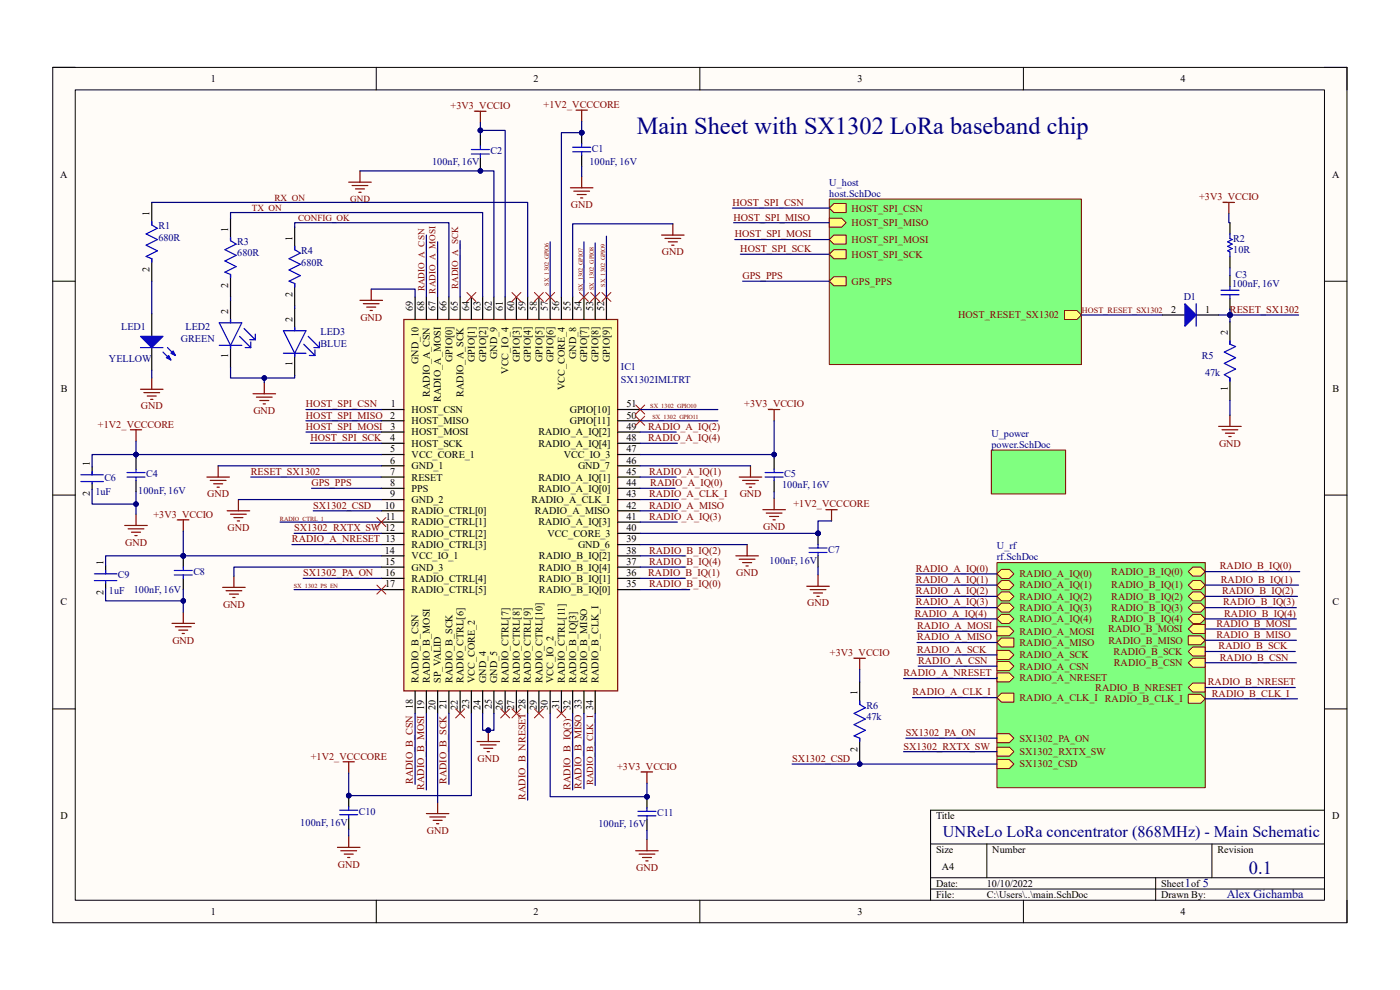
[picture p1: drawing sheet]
<svg xmlns="http://www.w3.org/2000/svg" width="297mm" height="210mm" viewBox="0 0 297 210" stroke-linecap="round" stroke-linejoin="round" font-family="sans-serif">
<path d="M11.2 14.3h274.6v181.4h-274.6z" fill-rule="evenodd" fill="#fffcf8"/>
<path d="M11.2 14.3h274.6v181.4h-274.6z" fill="none" stroke="#000" stroke-width=".21"/>
<path d="M16 19.1h265v171.9h-265z" fill-rule="evenodd" fill="#fffcf8"/>
<g fill="none" stroke="#000" stroke-width=".21">
<path d="M11.2 14.3h4.8M16 19.1h265v171.9h-265zM79.8 14.3v4.8M148.5 14.3v4.8M217.1 14.3v4.8M281 14.3h4.8v4.8M11.2 59.7h4.8M281 59.7h4.8M11.2 105h4.8M281 105h4.8M11.2 150.4h4.8M281 150.4h4.8"/>
<path d="M197.4 179h83.6M209.4 179v7.2M257.1 179v7.2M281 171.9h-83.6v19.1M79.8 191v4.7M148.5 191v4.7M197.4 186.2h83.6M197.4 188.6h83.6M217.1 191v4.7M245.2 186.2v4.8M285.8 191v4.7"/>
</g>
<path d="M85.7 67.8h45.3v78.8h-45.3z" fill-rule="evenodd" fill="#ffffb0"/>
<path d="M85.7 67.8h45.3v78.8h-45.3zM48.2 108.4h4.8M48.9 109.1h3.3M49.6 109.8h1.9M50.3 110.5h.5M50.6 106v2.4M101.2 157.3h4.8M101.9 158h3.4M102.6 158.7h1.9M103.3 159.5h.5M103.6 154.9v2.4" fill="none" stroke="#800000" stroke-width=".25"/>
<g fill="none" stroke="#000" stroke-width=".25">
<path d="M88.1 63v4.8M90.5 63v4.8M92.8 63v4.8M95.2 63v4.8M97.6 63v4.8M100 63v4.8M102.4 63v4.8M104.8 63v4.8M107.2 63v4.8M109.6 63v4.8M111.9 63v4.8M114.3 63v4.8"/>
<path d="M116.7 63v4.8M119.1 63v4.8M121.5 63v4.8M123.9 63v4.8M126.3 63v4.8M128.7 63v4.8M80.9 86.9h4.8M80.9 89.3h4.8M80.9 91.7h4.8M80.9 94h4.8M80.9 96.4h4.8M80.9 98.8h4.8"/>
<path d="M131 86.9h4.8M131 89.3h4.8M131 91.7h4.8M131 94h4.8M131 96.4h4.8M131 98.8h4.8M80.9 101.2h4.8M80.9 103.6h4.8M80.9 106h4.8M80.9 108.4h4.8M80.9 110.8h4.8M80.9 113.1h4.8"/>
<path d="M80.9 115.5h4.8M80.9 117.9h4.8M131 101.2h4.8M131 103.6h4.8M131 106h4.8M131 108.4h4.8M131 110.8h4.8M131 113.1h4.8M131 115.5h4.8M131 117.9h4.8M80.9 120.3h4.8M80.9 122.7h4.8"/>
<path d="M80.9 125.1h4.8M131 120.3h4.8M131 122.7h4.8M131 125.1h4.8M88.1 146.6v4.7M90.5 146.6v4.7M92.8 146.6v4.7M95.2 146.6v4.7M97.6 146.6v4.7M100 146.6v4.7M102.4 146.6v4.7M104.8 146.6v4.7"/>
<path d="M107.2 146.6v4.7M109.6 146.6v4.7M111.9 146.6v4.7M114.3 146.6v4.7M116.7 146.6v4.7M119.1 146.6v4.7M121.5 146.6v4.7M123.9 146.6v4.7M126.3 146.6v4.7"/>
</g>
<circle cx="103.6" cy="154.9" r=".48" fill="#000080"/>
<circle cx="103.6" cy="154.9" r=".48" fill="none" stroke="#000080" stroke-width=".21"/>
<g fill="none" stroke="#800000" stroke-width=".25">
<path d="M74 38.6h4.8M74.7 39.4h3.3M76.4 36.3v2.3M100.7 23.6h2.4M101.9 23.6v2.4M122.2 23.4h2.4M123.4 23.4v2.4M75.4 40.1h1.9M76.1 40.8h.5M140.4 49.9h4.7M141.1 50.6h3.3M141.8 51.3h1.9"/>
<path d="M142.5 52h.5M142.7 47.5v2.4M76.4 63.7h4.7M77.1 64.4h3.3M77.8 65.1h1.9M78.5 65.9h.5M78.8 61.3v2.4M27.7 91.2h2.3M28.9 91.2v2.4M46.3 98.8v2.4M159.2 98.8v2.4M163 86.9h2.4"/>
<path d="M164.2 86.9v2.4M37.7 110.3h2.4M38.9 110.3v2.4M43.9 101.2h4.8M44.6 101.9h3.4M45.3 102.6h1.9M46 103.4h.5M156.1 117.9h4.8M156.8 101.2h4.8M156.8 118.6h3.4M157.5 101.9h3.4M157.5 119.3h2"/>
<path d="M158.3 102.6h1.9M158.5 115.5v2.4M159 103.4h.5M175.2 108.1h2.4M176.4 108.1v2.4M158.3 120.1h.4M72.8 161.6h2.4M74 161.6v2.4M136.1 163.8h2.3M137.2 163.8v2.3"/>
</g>
<path d="M96.7 150.4l1.9 1.9M98.6 150.4l-1.9 1.9M106.2 150.4l1.9 1.9M108.1 150.4l-1.9 1.9M108.6 150.4l1.9 1.9M110.5 150.4l-1.9 1.9M118.2 150.4l1.9 1.9M120.1 150.4l-1.9 1.9" fill="none" stroke="#f00" stroke-width=".21"/>
<path d="M28.9 97.1v2.4M28.9 101.9v2.4" fill="none" stroke="#000" stroke-width=".25"/>
<path d="M28.9 99.5v.7M26.9 100.2h3.9M26.9 101.2h3.9M28.9 101.2v.7" fill="none" stroke="#00f" stroke-width=".25"/>
<circle cx="38.9" cy="117.9" r=".48" fill="#000080"/>
<circle cx="38.9" cy="117.9" r=".48" fill="none" stroke="#000080" stroke-width=".21"/>
<path d="M38.9 117.9v2.4M38.9 122.7v2.4" fill="none" stroke="#000" stroke-width=".25"/>
<circle cx="38.9" cy="117.9" r=".48" fill="#000080"/>
<circle cx="38.9" cy="117.9" r=".48" fill="none" stroke="#000080" stroke-width=".21"/>
<path d="M37 121h3.8M37 122h3.8M38.9 120.3v.7M38.9 122v.7" fill="none" stroke="#00f" stroke-width=".25"/>
<circle cx="74" cy="168.8" r=".48" fill="#000080"/>
<circle cx="74" cy="168.8" r=".48" fill="none" stroke="#000080" stroke-width=".21"/>
<path d="M74 168.8v2.4M74 173.5v2.4" fill="none" stroke="#000" stroke-width=".25"/>
<circle cx="74" cy="168.8" r=".48" fill="#000080"/>
<circle cx="74" cy="168.8" r=".48" fill="none" stroke="#000080" stroke-width=".21"/>
<path d="M72.1 171.9h3.8M72.1 172.8h3.8M74 171.2v.7M74 172.8v.7" fill="none" stroke="#00f" stroke-width=".25"/>
<circle cx="137.3" cy="169" r=".48" fill="#000080"/>
<circle cx="137.3" cy="169" r=".48" fill="none" stroke="#000080" stroke-width=".21"/>
<path d="M137.2 169v2.4M137.3 173.8v2.4" fill="none" stroke="#000" stroke-width=".25"/>
<circle cx="137.3" cy="169" r=".48" fill="#000080"/>
<circle cx="137.3" cy="169" r=".48" fill="none" stroke="#000080" stroke-width=".21"/>
<path d="M164.2 99.5v.7M162.3 100.2h3.8M162.3 101.2h3.8M164.2 101.2v.7M135.3 172.1h3.9M135.3 173.1h3.9M137.2 171.4v.7M137.3 173.1v.7" fill="none" stroke="#00f" stroke-width=".25"/>
<path d="M164.2 97.1v2.4M164.2 101.9v2.4" fill="none" stroke="#000" stroke-width=".25"/>
<circle cx="173.5" cy="113.1" r=".48" fill="#000080"/>
<circle cx="173.5" cy="113.1" r=".48" fill="none" stroke="#000080" stroke-width=".21"/>
<path d="M173.5 113.1v2.4M173.5 117.9v2.4" fill="none" stroke="#000" stroke-width=".25"/>
<circle cx="173.5" cy="113.1" r=".48" fill="#000080"/>
<circle cx="173.5" cy="113.1" r=".48" fill="none" stroke="#000080" stroke-width=".21"/>
<path d="M100 31.7h3.8M100 32.7h3.8M101.9 31v.7M101.9 32.7v.7M171.6 116.2h3.9M171.6 117.2h3.9M173.5 115.5v.7M173.5 117.2v.7" fill="none" stroke="#00f" stroke-width=".25"/>
<path d="M101.9 28.6v2.4M101.9 33.4v2.4" fill="none" stroke="#000" stroke-width=".25"/>
<circle cx="123.4" cy="28.1" r=".48" fill="#000080"/>
<circle cx="123.4" cy="28.1" r=".48" fill="none" stroke="#000080" stroke-width=".21"/>
<path d="M123.4 28.1v2.4M123.4 32.9v2.4" fill="none" stroke="#000" stroke-width=".25"/>
<circle cx="123.4" cy="28.1" r=".48" fill="#000080"/>
<circle cx="123.4" cy="28.1" r=".48" fill="none" stroke="#000080" stroke-width=".21"/>
<path d="M121.5 31.2h3.8M121.5 32.2h3.8M123.4 30.5v.7M123.4 32.2v.7" fill="none" stroke="#00f" stroke-width=".25"/>
<g fill="none" stroke="#800000" stroke-width=".25">
<path d="M26.5 111.5h4.7M27.2 112.2h3.3M27.9 112.9h1.9M28.6 113.6h.5M28.9 109.1v2.4M161.8 108.1h4.8M162.6 108.8h3.3M163.3 109.6h1.9M164 110.3h.5M164.2 105.7v2.4M171.2 124.4h4.7M171.9 125.1h3.3"/>
<path d="M172.6 125.8h1.9M173.3 126.5h.5M173.5 122v2.4M71.6 179.8h4.8M74 177.4v2.4M137.3 178.1v2.4M72.3 180.5h3.3M73 181.2h1.9M73.7 181.9h.5M134.9 180.5h4.7M135.6 181.2h3.3M136.3 181.9h1.9"/>
<path d="M137 182.6h.5"/>
</g>
<path d="M175.9 42.2h53.5v35.1h-53.5z" fill-rule="evenodd" fill="#80ff80"/>
<path d="M175.9 42.2h53.5v35.1h-53.5z" fill="none" stroke="#800000" stroke-width=".21"/>
<path d="M176.9 49.9h2.6v1.9h-2.6l-1-1z" fill-rule="evenodd" fill="#ffff80"/>
<path d="M176.9 49.9h2.6v1.9h-2.6l-1-1z" fill="none" stroke="#800000" stroke-width=".21"/>
<path d="M175.9 46.3h2.7l.9 .9-.9 1h-2.7z" fill-rule="evenodd" fill="#ffff80"/>
<path d="M175.9 46.3h2.7l.9 .9-.9 1h-2.7z" fill="none" stroke="#800000" stroke-width=".21"/>
<path d="M176.9 43.2h2.6v1.9h-2.6l-1-1z" fill-rule="evenodd" fill="#ffff80"/>
<path d="M176.9 43.2h2.6v1.9h-2.6l-1-1z" fill="none" stroke="#800000" stroke-width=".21"/>
<path d="M176.9 53h2.6v1.9h-2.6l-1-1z" fill-rule="evenodd" fill="#ffff80"/>
<path d="M176.9 53h2.6v1.9h-2.6l-1-1z" fill="none" stroke="#800000" stroke-width=".21"/>
<path d="M225.8 65.9h2.7l.9 .9-.9 1h-2.7z" fill-rule="evenodd" fill="#ffff80"/>
<path d="M225.8 65.9h2.7l.9 .9-.9 1h-2.7z" fill="none" stroke="#800000" stroke-width=".21"/>
<path d="M176.9 58.7h2.6v1.9h-2.6l-1-.9z" fill-rule="evenodd" fill="#ffff80"/>
<path d="M176.9 58.7h2.6v1.9h-2.6l-1-.9z" fill="none" stroke="#800000" stroke-width=".21"/>
<path d="M211.5 119.3h44.2v47.8h-44.2z" fill-rule="evenodd" fill="#80ff80"/>
<path d="M211.5 119.3h44.2v47.8h-44.2z" fill="none" stroke="#800000" stroke-width=".21"/>
<path d="M212.5 120.8h1.6l1 .9-1 1h-1.6l-1-1z" fill-rule="evenodd" fill="#ffff80"/>
<path d="M212.5 120.8h1.6l1 .9-1 1h-1.6l-1-1z" fill="none" stroke="#800000" stroke-width=".21"/>
<path d="M212.5 123.2h1.6l1 .9-1 1h-1.6l-1-1z" fill-rule="evenodd" fill="#ffff80"/>
<path d="M212.5 123.2h1.6l1 .9-1 1h-1.6l-1-1z" fill="none" stroke="#800000" stroke-width=".21"/>
<path d="M212.5 130.3h1.6l1 1-1 .9h-1.6l-1-.9z" fill-rule="evenodd" fill="#ffff80"/>
<path d="M212.5 130.3h1.6l1 1-1 .9h-1.6l-1-.9z" fill="none" stroke="#800000" stroke-width=".21"/>
<path d="M212.5 127.9h1.6l1 1-1 1h-1.6l-1-1z" fill-rule="evenodd" fill="#ffff80"/>
<path d="M212.5 127.9h1.6l1 1-1 1h-1.6l-1-1z" fill="none" stroke="#800000" stroke-width=".21"/>
<path d="M212.5 125.6h1.6l1 .9-1 1h-1.6l-1-1z" fill-rule="evenodd" fill="#ffff80"/>
<path d="M212.5 125.6h1.6l1 .9-1 1h-1.6l-1-1z" fill="none" stroke="#800000" stroke-width=".21"/>
<path d="M252.1 126.5l1-.9h1.6l1 .9-1 1h-1.6z" fill-rule="evenodd" fill="#ffff80"/>
<path d="M252.1 126.5l1-.9h1.6l1 .9-1 1h-1.6z" fill="none" stroke="#800000" stroke-width=".21"/>
<path d="M252.1 131.3l1-1h1.6l1 1-1 .9h-1.6z" fill-rule="evenodd" fill="#ffff80"/>
<path d="M252.1 131.3l1-1h1.6l1 1-1 .9h-1.6z" fill="none" stroke="#800000" stroke-width=".21"/>
<path d="M252.1 124.1l1-.9h1.6l1 .9-1 1h-1.6z" fill-rule="evenodd" fill="#ffff80"/>
<path d="M252.1 124.1l1-.9h1.6l1 .9-1 1h-1.6z" fill="none" stroke="#800000" stroke-width=".21"/>
<path d="M253.1 120.3h1.6l1 1-1 .9h-1.6l-1-.9z" fill-rule="evenodd" fill="#ffff80"/>
<path d="M253.1 120.3h1.6l1 1-1 .9h-1.6l-1-.9z" fill="none" stroke="#800000" stroke-width=".21"/>
<path d="M252.1 128.9l1-1h1.6l1 1-1 1h-1.6z" fill-rule="evenodd" fill="#ffff80"/>
<path d="M252.1 128.9l1-1h1.6l1 1-1 1h-1.6z" fill="none" stroke="#800000" stroke-width=".21"/>
<path d="M211.5 138h2.6l1 .9-1 1h-2.6z" fill-rule="evenodd" fill="#ffff80"/>
<path d="M211.5 138h2.6l1 .9-1 1h-2.6z" fill="none" stroke="#800000" stroke-width=".21"/>
<path d="M211.5 133h2.6l1 .9-1 1h-2.6z" fill-rule="evenodd" fill="#ffff80"/>
<path d="M211.5 133h2.6l1 .9-1 1h-2.6z" fill="none" stroke="#800000" stroke-width=".21"/>
<path d="M211.5 136.3l1-.9h2.6v1.9h-2.6z" fill-rule="evenodd" fill="#ffff80"/>
<path d="M211.5 136.3l1-.9h2.6v1.9h-2.6z" fill="none" stroke="#800000" stroke-width=".21"/>
<path d="M211.5 142.7h2.6l1 1-1 1h-2.6z" fill-rule="evenodd" fill="#ffff80"/>
<path d="M211.5 142.7h2.6l1 1-1 1h-2.6z" fill="none" stroke="#800000" stroke-width=".21"/>
<path d="M211.5 140.4h2.6l1 .9-1 1h-2.6z" fill-rule="evenodd" fill="#ffff80"/>
<path d="M211.5 140.4h2.6l1 .9-1 1h-2.6z" fill="none" stroke="#800000" stroke-width=".21"/>
<path d="M252.1 140.6l1-1h2.6v2h-2.6z" fill-rule="evenodd" fill="#ffff80"/>
<path d="M252.1 140.6l1-1h2.6v2h-2.6z" fill="none" stroke="#800000" stroke-width=".21"/>
<path d="M252.1 138.2l1-.9h2.6v1.9h-2.6z" fill-rule="evenodd" fill="#ffff80"/>
<path d="M252.1 138.2l1-.9h2.6v1.9h-2.6z" fill="none" stroke="#800000" stroke-width=".21"/>
<path d="M252.1 133.4l1-.9h2.6v1.9h-2.6z" fill-rule="evenodd" fill="#ffff80"/>
<path d="M252.1 133.4l1-.9h2.6v1.9h-2.6z" fill="none" stroke="#800000" stroke-width=".21"/>
<path d="M252.1 134.9h2.6l1 .9-1 1h-2.6z" fill-rule="evenodd" fill="#ffff80"/>
<path d="M252.1 134.9h2.6l1 .9-1 1h-2.6z" fill="none" stroke="#800000" stroke-width=".21"/>
<path d="M252.1 145.8l1-.9h2.6v1.9h-2.6z" fill-rule="evenodd" fill="#ffff80"/>
<path d="M252.1 145.8l1-.9h2.6v1.9h-2.6z" fill="none" stroke="#800000" stroke-width=".21"/>
<path d="M211.5 161.1h2.6l1 1-1 .9h-2.6z" fill-rule="evenodd" fill="#ffff80"/>
<path d="M211.5 161.1h2.6l1 1-1 .9h-2.6z" fill="none" stroke="#800000" stroke-width=".21"/>
<path d="M211.5 158.5h2.6l1 1-1 .9h-2.6z" fill-rule="evenodd" fill="#ffff80"/>
<path d="M211.5 158.5h2.6l1 1-1 .9h-2.6z" fill="none" stroke="#800000" stroke-width=".21"/>
<path d="M211.5 155.6h2.6l1 1-1 1h-2.6z" fill-rule="evenodd" fill="#ffff80"/>
<path d="M211.5 155.6h2.6l1 1-1 1h-2.6z" fill="none" stroke="#800000" stroke-width=".21"/>
<path d="M252.1 147.3h2.6l1 .9-1 1h-2.6z" fill-rule="evenodd" fill="#ffff80"/>
<path d="M252.1 147.3h2.6l1 .9-1 1h-2.6z" fill="none" stroke="#800000" stroke-width=".21"/>
<path d="M211.5 148l1-1h2.6v2h-2.6z" fill-rule="evenodd" fill="#ffff80"/>
<path d="M211.5 148l1-1h2.6v2h-2.6z" fill="none" stroke="#800000" stroke-width=".21"/>
<g fill="none" stroke="#800000" stroke-width=".25">
<path d="M258.5 90.5h4.8M259.3 91.2h3.3M260 91.9h1.9M260.7 92.6h.5M260.9 88.1v2.4M36.5 132.2h4.8M37.2 133h3.4M37.9 133.7h1.9M38.6 134.4h.5M38.9 129.9v2.3M47.2 124.6h4.8M48 125.3h3.3"/>
<path d="M48.7 126h1.9M49.4 126.8h.5M49.6 122.2v2.4"/>
</g>
<path d="M246.6 66.8h4.8M253.8 66.8h4.7M182.4 144.7v4.7M182.4 156.6v4.8" fill="none" stroke="#000" stroke-width=".25"/>
<path d="M182.4 148.7v.7l1.2 .7-2.4 1.2 2.4 1.2-2.4 1.2 2.4 1.2-2.4 1.2 1.2 .5v.7" fill="none" stroke="#00f" stroke-width=".25"/>
<path d="M251.4 64.4l2.4 2.4-2.4 2.4z" fill="#00f"/>
<path d="M260.9 49.6v1l.5 .2-.9 .5 .9 .5-.9 .5 .9 .4-.9 .5 .4 .3v.9M251.4 64.4l2.4 2.4-2.4 2.4zM253.8 64.4v4.8M259 61.6h3.8M259 62.5h3.8M260.9 60.9v.7M260.9 62.5v.7M260.9 72.3v.7l1.2 .5-2.4 1.2 2.4 1.2-2.4 1.2 2.4 1.2-2.4 1.2 1.2 .7v.7" fill="none" stroke="#00f" stroke-width=".25"/>
<path d="M260.9 47.2v2.4M260.9 54.4v2.4M260.9 58.5v2.4M260.9 63.2v2.4M260.9 68.3v4.7M260.9 80.2v4.8" fill="none" stroke="#000" stroke-width=".25"/>
<circle cx="260.9" cy="66.8" r=".48" fill="#000080"/>
<circle cx="260.9" cy="66.8" r=".48" fill="none" stroke="#000080" stroke-width=".21"/>
<path d="M259.5 42.9h2.4M260.7 42.9v2.4M181.2 139.6h2.4M182.4 139.6v2.4M90.5 172.6h4.7M91.2 173.3h3.3M91.9 174h1.9M92.6 174.7h.5M92.8 170.2v2.4" fill="none" stroke="#800000" stroke-width=".25"/>
<path d="M113.4 150.4l1.9 1.9M115.3 150.4l-1.9 1.9" fill="none" stroke="#f00" stroke-width=".21"/>
<path d="M48.9 46.3v4.8M48.9 58.2v4.8M62.5 48.2v4.8M32.2 66.6v4.8M32.2 73.7v4.8M48.9 63.7v4.8M48.9 73.3v4.7M62.5 60.1v4.8" fill="none" stroke="#000" stroke-width=".25"/>
<path d="M48.9 50.3v.8l1.2 .7-2.4 1.2 2.4 1.2-2.4 1.2 2.4 1.2-2.4 1.1 1.2 .5v.7M62.5 52.3v.7l1.2 .7-2.4 1.2 2.4 1.2-2.4 1.2 2.4 1.2-2.4 1.2 1.2 .4v.7M46.5 68.5h4.8l-2.4 4.8zM46.5 73.3h4.8M48.9 67.8v.7M48.9 73.3v.7M50.8 71.4l2.4 2.3M51.8 69.7l2.4 2.4M52 73.7h1.2M53 72.1h1.2M53.2 72.5v1.2M54.2 70.9v1.2" fill="none" stroke="#00f" stroke-width=".25"/>
<path d="M29.8 71.4h4.8l-2.4 2.3z" fill="#00f"/>
<path d="M29.8 71.4h4.8l-2.4 2.3zM34.6 74.7l1.7 1.7" fill="none" stroke="#00f" stroke-width=".25"/>
<path d="M35.3 75.9l.5-.5 .5 1z" fill="#00f"/>
<path d="M29.8 73.7h4.8M35.3 75.9l.5-.5 .5 1zM35.5 73.7l1.7 1.7" fill="none" stroke="#00f" stroke-width=".25"/>
<path d="M36.3 74.9l.4-.4 .5 .9z" fill="#00f"/>
<path d="M32.2 47v.7l1.2 .7-2.4 1.2 2.4 1.2-2.4 1.2 2.4 1.2-2.4 1.2 1.2 .5v.7M36.3 74.9l.4-.4 .5 .9zM60.1 70.2h4.8l-2.4 4.7zM60.1 74.9h4.8M62.5 69.4v.8M62.5 74.9v.8M64.4 73l2.4 2.4M65.4 71.4l2.4 2.3M65.6 75.4h1.2M66.6 73.7h1.2M66.8 74.2v1.2M67.8 72.5v1.2" fill="none" stroke="#00f" stroke-width=".25"/>
<path d="M32.2 42.9v4.8M32.2 54.9v4.8M62.5 65.4v4.8M62.5 74.9v4.8" fill="none" stroke="#000" stroke-width=".25"/>
<g fill="none" stroke="#800000" stroke-width=".25">
<path d="M121 39.8h4.8M123.4 37.5v2.3M121.7 40.6h3.4M122.4 41.3h2M123.2 42h.4M29.8 82.6h4.8M30.5 83.3h3.4M31.2 84h1.9M32 84.7h.4M32.2 80.2v2.4M53.7 83.5h4.8M54.4 84.2h3.3"/>
<path d="M55.1 85h1.9M55.8 85.7h.5M56.1 81.1v2.4"/>
</g>
<path d="M99 62l2 2M101 62l-2 2M108.6 62l1.9 2M110.5 62l-1.9 2M113.4 62l1.9 2M115.3 62l-1.9 2" fill="none" stroke="#f00" stroke-width=".21"/>
<path d="M210.3 95.5h15.8v9.3h-15.8z" fill-rule="evenodd" fill="#80ff80"/>
<path d="M210.3 95.5h15.8v9.3h-15.8z" fill="none" stroke="#800000" stroke-width=".21"/>
<path d="M19.5 99.1v1.6M19.5 102.4v1.4M22.4 120.1v1.6M22.4 123.4v1.4" fill="none" stroke="#000" stroke-width=".25"/>
<path d="M17.2 100.7h4.7M17.2 102.2h4.7M19.5 100v.7M19.5 102.4v.2M20 121.7h4.8M20 123.2h4.8M22.4 121v.7M22.4 123.4v.2" fill="none" stroke="#00f" stroke-width=".25"/>
<g fill="none" stroke="#f00" stroke-width=".21">
<path d="M115.8 62l1.9 2M117.7 62l-1.9 2M122.9 62l1.9 2M124.8 62l-1.9 2M125.3 62l1.9 2M127.2 62l-1.9 2M127.7 62l1.9 2M129.6 62l-1.9 2M134.9 88.3l1.9 1.9M134.9 85.9l1.9 1.9M136.8 88.3l-1.9 1.9M136.8 85.9l-1.9 1.9"/>
<path d="M79.9 109.8l2 1.9M81.9 109.8l-2 1.9M79.9 124.1l2 1.9M81.9 124.1l-2 1.9"/>
</g>
<path d="M50.6 106h30.3M104.8 151.3v3.6h-1.2" fill="none" stroke="#000080" stroke-width=".25"/>
<circle cx="103.6" cy="154.9" r=".48" fill="#000080"/>
<circle cx="103.6" cy="154.9" r=".48" fill="none" stroke="#000080" stroke-width=".21"/>
<path d="M102.4 151.3v3.6h1.2" fill="none" stroke="#000080" stroke-width=".25"/>
<circle cx="103.6" cy="154.9" r=".48" fill="#000080"/>
<circle cx="103.6" cy="154.9" r=".48" fill="none" stroke="#000080" stroke-width=".21"/>
<path d="M78.8 61.3h9.3v1.7M46.3 98.8h34.6M135.8 98.8h23.4M135.8 115.5h22.7M100 151.3v17.5h-26v-4.8" fill="none" stroke="#000080" stroke-width=".25"/>
<circle cx="74" cy="168.8" r=".48" fill="#000080"/>
<circle cx="74" cy="168.8" r=".48" fill="none" stroke="#000080" stroke-width=".21"/>
<path d="M38.9 112.7v5.2h42" fill="none" stroke="#000080" stroke-width=".25"/>
<circle cx="38.9" cy="117.9" r=".48" fill="#000080"/>
<circle cx="38.9" cy="117.9" r=".48" fill="none" stroke="#000080" stroke-width=".21"/>
<path d="M90.5 49.9v13.1M92.8 51.3v11.7M97.6 51.1v11.9M135.8 91.7h7.7M135.8 94h7.9M135.8 101.2h7.7M135.8 103.6h7.4M135.8 106h8.1M135.8 108.4h7.9M135.8 110.8h7.9M116.7 151.3v17.7h20.5v-2.9" fill="none" stroke="#000080" stroke-width=".25"/>
<circle cx="137.3" cy="169" r=".48" fill="#000080"/>
<circle cx="137.3" cy="169" r=".48" fill="none" stroke="#000080" stroke-width=".21"/>
<g fill="none" stroke="#000080" stroke-width=".25">
<path d="M28.9 104.3v4.8M135.8 117.9h9.6M164.2 104.3v1.4M135.8 120.3h9.6M135.8 122.7h9.6M135.8 125.1h10.5M173.5 120.3v1.7M88.1 151.3v15.1M90.5 151.3v16.3M95.2 151.3v15.1M121.5 151.3v16.3M123.9 151.3v16"/>
<path d="M126.3 151.3v15.3M74 175.9v1.5M137.3 176.2v1.9"/>
</g>
<circle cx="28.9" cy="106.9" r=".48" fill="#000080"/>
<circle cx="28.9" cy="106.9" r=".48" fill="none" stroke="#000080" stroke-width=".21"/>
<path d="M28.9 93.6v2.8" fill="none" stroke="#000080" stroke-width=".25"/>
<circle cx="28.9" cy="96.4" r=".48" fill="#000080"/>
<circle cx="28.9" cy="96.4" r=".48" fill="none" stroke="#000080" stroke-width=".21"/>
<path d="M80.9 96.4h-52v.7" fill="none" stroke="#000080" stroke-width=".25"/>
<circle cx="28.9" cy="96.4" r=".48" fill="#000080"/>
<circle cx="28.9" cy="96.4" r=".48" fill="none" stroke="#000080" stroke-width=".21"/>
<path d="M164.2 96.4v.7" fill="none" stroke="#000080" stroke-width=".25"/>
<circle cx="164.2" cy="96.4" r=".48" fill="#000080"/>
<circle cx="164.2" cy="96.4" r=".48" fill="none" stroke="#000080" stroke-width=".21"/>
<path d="M164.2 89.3v7.1h-28.4" fill="none" stroke="#000080" stroke-width=".25"/>
<circle cx="164.2" cy="96.4" r=".48" fill="#000080"/>
<circle cx="164.2" cy="96.4" r=".48" fill="none" stroke="#000080" stroke-width=".21"/>
<path d="M176.4 110.5h-2.9v2.6" fill="none" stroke="#000080" stroke-width=".25"/>
<circle cx="173.5" cy="113.1" r=".48" fill="#000080"/>
<circle cx="173.5" cy="113.1" r=".48" fill="none" stroke="#000080" stroke-width=".21"/>
<path d="M135.8 113.1h37.7" fill="none" stroke="#000080" stroke-width=".25"/>
<circle cx="173.5" cy="113.1" r=".48" fill="#000080"/>
<circle cx="173.5" cy="113.1" r=".48" fill="none" stroke="#000080" stroke-width=".21"/>
<g fill="none" stroke="#000080" stroke-width=".25">
<path d="M64.9 89.3h16M64.9 91.7h16M65.9 94h15M62.4 113.1h18.5M66.5 108.4h14.4M64.3 122.7h16.6M194.1 131.3h17.4M194.3 121.7h17.2M194.3 124.1h17.2M194.3 126.5h17.2M194.3 128.9h17.2M194.6 133.9h16.9"/>
<path d="M194.6 136.3h16.9M194.6 138.9h16.9M191.7 159.5h19.8M192.2 156.6h19.3M194.8 141.3h16.7M211.5 143.7v.2h-19.8M182.4 161.4v.7h29.1"/>
</g>
<circle cx="182.4" cy="162.1" r=".48" fill="#000080"/>
<circle cx="182.4" cy="162.1" r=".48" fill="none" stroke="#000080" stroke-width=".21"/>
<g fill="none" stroke="#000080" stroke-width=".25">
<path d="M155.4 44.1h20.5M155.6 47.2h20.3M155.9 50.8h20M157.1 53.9h18.8M260.9 56.8v1.7M260.9 66.8v1.5M64.9 86.9h16M53.2 101.2h27.7M255.7 121.3h20M255.7 124.1h19.8M255.7 126.5h19.6M255.7 128.9h19.3"/>
<path d="M255.7 131.3h19.3M255.7 133.4h19.3M255.7 135.8h19.3M255.7 138.2h19.1M255.7 140.6h19.3M255.7 145.8h19.1"/>
</g>
<circle cx="260.9" cy="66.8" r=".48" fill="#000080"/>
<circle cx="260.9" cy="66.8" r=".48" fill="none" stroke="#000080" stroke-width=".21"/>
<path d="M260.7 45.3v1.9h.2M260.9 85v3.1M80.9 120.3h-31.3v1.9M182.4 142v2.7M168.1 162.1h14.3" fill="none" stroke="#000080" stroke-width=".25"/>
<circle cx="182.4" cy="162.1" r=".48" fill="#000080"/>
<circle cx="182.4" cy="162.1" r=".48" fill="none" stroke="#000080" stroke-width=".21"/>
<path d="M101.9 26v1.7M61.9 115.5h19M92.8 151.3v18.9M111.9 151.3v18.4" fill="none" stroke="#000080" stroke-width=".25"/>
<circle cx="101.9" cy="27.7" r=".48" fill="#000080"/>
<circle cx="101.9" cy="27.7" r=".48" fill="none" stroke="#000080" stroke-width=".21"/>
<path d="M62.5 48.2v-1h32.7v15.8M48.9 63v.7M62.5 79.7v.5h-6.4M62.5 64.9v.5" fill="none" stroke="#000080" stroke-width=".25"/>
<circle cx="56.1" cy="80.2" r=".48" fill="#000080"/>
<circle cx="56.1" cy="80.2" r=".48" fill="none" stroke="#000080" stroke-width=".21"/>
<path d="M48.9 78v2.2h7.2v.9" fill="none" stroke="#000080" stroke-width=".25"/>
<circle cx="56.1" cy="80.2" r=".48" fill="#000080"/>
<circle cx="56.1" cy="80.2" r=".48" fill="none" stroke="#000080" stroke-width=".21"/>
<path d="M123.4 28.1h-4.3v34.9" fill="none" stroke="#000080" stroke-width=".25"/>
<circle cx="123.4" cy="28.1" r=".48" fill="#000080"/>
<circle cx="123.4" cy="28.1" r=".48" fill="none" stroke="#000080" stroke-width=".21"/>
<path d="M123.4 25.8v2.3M123.4 35.3v2.2M32.2 42.9h79.7v20.1M32.2 59.7v6.9M142.7 47.5h-21.2v15.5M32.2 78.5v1.7" fill="none" stroke="#000080" stroke-width=".25"/>
<circle cx="123.4" cy="28.1" r=".48" fill="#000080"/>
<circle cx="123.4" cy="28.1" r=".48" fill="none" stroke="#000080" stroke-width=".21"/>
<path d="M76.4 36.3h28.4v26.7M48.9 46.3v-1.2h53.5v17.9" fill="none" stroke="#000080" stroke-width=".25"/>
<circle cx="101.9" cy="36.3" r=".48" fill="#000080"/>
<circle cx="101.9" cy="36.3" r=".48" fill="none" stroke="#000080" stroke-width=".21"/>
<path d="M101.7 27.7h5.5v35.3" fill="none" stroke="#000080" stroke-width=".25"/>
<circle cx="101.9" cy="27.7" r=".48" fill="#000080"/>
<circle cx="101.9" cy="27.7" r=".48" fill="none" stroke="#000080" stroke-width=".21"/>
<path d="M101.9 35.8v.5" fill="none" stroke="#000080" stroke-width=".25"/>
<circle cx="101.9" cy="36.3" r=".48" fill="#000080"/>
<circle cx="101.9" cy="36.3" r=".48" fill="none" stroke="#000080" stroke-width=".21"/>
<path d="M101.9 27.7v.9" fill="none" stroke="#000080" stroke-width=".25"/>
<circle cx="101.9" cy="27.7" r=".48" fill="#000080"/>
<circle cx="101.9" cy="27.7" r=".48" fill="none" stroke="#000080" stroke-width=".21"/>
<path d="M229.4 66.8h17.2M258.5 66.8h2.4" fill="none" stroke="#000080" stroke-width=".25"/>
<circle cx="260.9" cy="66.8" r=".48" fill="#000080"/>
<circle cx="260.9" cy="66.8" r=".48" fill="none" stroke="#000080" stroke-width=".21"/>
<path d="M260.9 66.8h14.6" fill="none" stroke="#000080" stroke-width=".25"/>
<circle cx="260.9" cy="66.8" r=".48" fill="#000080"/>
<circle cx="260.9" cy="66.8" r=".48" fill="none" stroke="#000080" stroke-width=".21"/>
<path d="M260.9 65.6v1.2" fill="none" stroke="#000080" stroke-width=".25"/>
<circle cx="260.9" cy="66.8" r=".48" fill="#000080"/>
<circle cx="260.9" cy="66.8" r=".48" fill="none" stroke="#000080" stroke-width=".21"/>
<path d="M157.6 59.7h18.3M66.1 103.6h14.8M38.9 125.1v4.8" fill="none" stroke="#000080" stroke-width=".25"/>
<circle cx="38.9" cy="127.5" r=".48" fill="#000080"/>
<circle cx="38.9" cy="127.5" r=".48" fill="none" stroke="#000080" stroke-width=".21"/>
<path d="M28.9 96.4h-9.4v2.7" fill="none" stroke="#000080" stroke-width=".25"/>
<circle cx="28.9" cy="96.4" r=".48" fill="#000080"/>
<circle cx="28.9" cy="96.4" r=".48" fill="none" stroke="#000080" stroke-width=".21"/>
<path d="M19.5 103.8v3.1h9.4" fill="none" stroke="#000080" stroke-width=".25"/>
<circle cx="28.9" cy="106.9" r=".48" fill="#000080"/>
<circle cx="28.9" cy="106.9" r=".48" fill="none" stroke="#000080" stroke-width=".21"/>
<path d="M38.9 117.9h-16.5v2.2" fill="none" stroke="#000080" stroke-width=".25"/>
<circle cx="38.9" cy="117.9" r=".48" fill="#000080"/>
<circle cx="38.9" cy="117.9" r=".48" fill="none" stroke="#000080" stroke-width=".21"/>
<path d="M22.4 124.8v2.7h16.5" fill="none" stroke="#000080" stroke-width=".25"/>
<circle cx="38.9" cy="127.5" r=".48" fill="#000080"/>
<circle cx="38.9" cy="127.5" r=".48" fill="none" stroke="#000080" stroke-width=".21"/>
<path d="M116.7 51.3v11.7M123.9 51.3v11.7M126.3 51.5v11.5M128.7 50.1v12.9M135.8 89.3h16.5M135.8 86.9h16.5M59.4 110.8h21.5M62.4 125.1h18.5M193.6 148h17.9M255.7 148.2h19.6" fill="none" stroke="#000080" stroke-width=".25"/>
<text font-size="5.2" fill="#000080" x="135.1" y="28.4">Main Sheet with SX1302 LoRa baseband chip</text>
<text font-size="3.9" fill="#000080" x="265" y="185.5">0.1</text>
<text font-size="3.4" fill="#000080" x="200" y="177.6">UNReLo LoRa concentrator (868MHz) - Main Schematic</text>
<g font-size="2.6" fill="#000080">
<text x="251.4" y="188.3">1</text>
<text x="255.2" y="188.3">5</text>
<text x="260.3" y="190.5">Alex Gichamba</text>
</g>
<g font-size="2.2">
<text x="44.7" y="17.4">1</text>
<text x="113.2" y="17.4">2</text>
<text x="181.9" y="17.4">3</text>
<text x="250.4" y="17.4">4</text>
<text x="12.8" y="37.7">A</text>
<text x="282.6" y="37.7">A</text>
<text x="31.7" y="45.8" transform="rotate(-90 31.7 45.8)">1</text>
<text x="48.4" y="49.1" transform="rotate(-90 48.4 49.1)">1</text>
<text x="62.1" y="51.1" transform="rotate(-90 62.1 51.1)">1</text>
<text x="31.7" y="57.8" transform="rotate(-90 31.7 57.8)">2</text>
<text x="48.4" y="61.1" transform="rotate(-90 48.4 61.1)">2</text>
<text x="62.1" y="63" transform="rotate(-90 62.1 63)">2</text>
<text x="87.6" y="65.9" transform="rotate(-90 87.6 65.9)">69</text>
<text x="90" y="65.9" transform="rotate(-90 90 65.9)">68</text>
<text x="92.4" y="65.9" transform="rotate(-90 92.4 65.9)">67</text>
<text x="94.7" y="65.9" transform="rotate(-90 94.7 65.9)">66</text>
<text x="97.2" y="65.9" transform="rotate(-90 97.2 65.9)">65</text>
<text x="99.5" y="65.9" transform="rotate(-90 99.5 65.9)">64</text>
<text x="101.9" y="65.9" transform="rotate(-90 101.9 65.9)">63</text>
<text x="104.3" y="65.9" transform="rotate(-90 104.3 65.9)">62</text>
<text x="106.7" y="65.9" transform="rotate(-90 106.7 65.9)">61</text>
<text x="109.1" y="65.9" transform="rotate(-90 109.1 65.9)">60</text>
<text x="111.5" y="65.9" transform="rotate(-90 111.5 65.9)">59</text>
<text x="113.9" y="65.9" transform="rotate(-90 113.9 65.9)">58</text>
<text x="116.2" y="65.9" transform="rotate(-90 116.2 65.9)">57</text>
<text x="118.6" y="65.9" transform="rotate(-90 118.6 65.9)">56</text>
<text x="121" y="65.9" transform="rotate(-90 121 65.9)">55</text>
<text x="123.4" y="65.9" transform="rotate(-90 123.4 65.9)">54</text>
<text x="125.8" y="65.9" transform="rotate(-90 125.8 65.9)">53</text>
<text x="128.2" y="65.9" transform="rotate(-90 128.2 65.9)">52</text>
<text x="48.4" y="66.6" transform="rotate(-90 48.4 66.6)">2</text>
<text x="62.1" y="68.2" transform="rotate(-90 62.1 68.2)">2</text>
<text x="248.5" y="66.3">2</text>
<text x="255.7" y="66.3">1</text>
<text x="260.5" y="71.1" transform="rotate(-90 260.5 71.1)">2</text>
<text x="48.4" y="76" transform="rotate(-90 48.4 76)">1</text>
<text x="62.1" y="77.6" transform="rotate(-90 62.1 77.6)">1</text>
<text x="88.8" y="77.3" transform="rotate(-90 88.8 77.3)">GND_10</text>
<text x="96" y="76.8" transform="rotate(-90 96 76.8)">GPIO[0]</text>
<text x="100.7" y="76.8" transform="rotate(-90 100.7 76.8)">GPIO[1]</text>
<text x="103.1" y="76.8" transform="rotate(-90 103.1 76.8)">GPIO[2]</text>
<text x="105.5" y="76.2" transform="rotate(-90 105.5 76.2)">GND_9</text>
<text x="110.3" y="76.8" transform="rotate(-90 110.3 76.8)">GPIO[3]</text>
<text x="112.6" y="76.8" transform="rotate(-90 112.6 76.8)">GPIO[4]</text>
<text x="115.1" y="76.8" transform="rotate(-90 115.1 76.8)">GPIO[5]</text>
<text x="117.4" y="76.8" transform="rotate(-90 117.4 76.8)">GPIO[6]</text>
<text x="122.2" y="76.2" transform="rotate(-90 122.2 76.2)">GND_8</text>
<text x="124.6" y="76.8" transform="rotate(-90 124.6 76.8)">GPIO[7]</text>
<text x="127" y="76.8" transform="rotate(-90 127 76.8)">GPIO[8]</text>
<text x="129.4" y="76.8" transform="rotate(-90 129.4 76.8)">GPIO[9]</text>
<text x="12.9" y="83.1">B</text>
<text x="107.9" y="79.3" transform="rotate(-90 107.9 79.3)">VCC_IO_4</text>
<text x="119.8" y="82.8" transform="rotate(-90 119.8 82.8)">VCC_CORE_4</text>
<text x="260.5" y="82.9" transform="rotate(-90 260.5 82.9)">1</text>
<text x="282.7" y="83.1">B</text>
<text x="82.8" y="88.8">2</text>
<text x="82.9" y="86.4">1</text>
<text x="87.3" y="87.6">HOST_CSN</text>
<text x="91.2" y="84.2" transform="rotate(-90 91.2 84.2)">RADIO_A_CSN</text>
<text x="93.6" y="85.3" transform="rotate(-90 93.6 85.3)">RADIO_A_MOSI</text>
<text x="98.3" y="84.2" transform="rotate(-90 98.3 84.2)">RADIO_A_SCK</text>
<text x="120.9" y="87.6">GPIO[10]</text>
<text x="132.9" y="86.4">51</text>
<text x="132.9" y="88.8">50</text>
<text x="82.8" y="93.6">4</text>
<text x="82.8" y="96">5</text>
<text x="82.8" y="91.2">3</text>
<text x="87.3" y="90">HOST_MISO</text>
<text x="87.3" y="92.4">HOST_MOSI</text>
<text x="87.3" y="94.8">HOST_SCK</text>
<text x="114.2" y="92.4">RADIO_A_IQ[2]</text>
<text x="114.2" y="94.8">RADIO_A_IQ[4]</text>
<text x="120.9" y="90">GPIO[11]</text>
<text x="132.9" y="91.2">49</text>
<text x="132.9" y="93.6">48</text>
<text x="132.9" y="96">47</text>
<text x="19.1" y="98.8" transform="rotate(-90 19.1 98.8)">1</text>
<text x="82.8" y="98.3">6</text>
<text x="82.8" y="100.8">7</text>
<text x="87.3" y="97.2">VCC_CORE_1</text>
<text x="87.3" y="99.5">GND_1</text>
<text x="87.3" y="101.9">RESET</text>
<text x="114.2" y="101.9">RADIO_A_IQ[1]</text>
<text x="119.6" y="97.2">VCC_IO_3</text>
<text x="122.6" y="99.5">GND_7</text>
<text x="132.9" y="98.3">46</text>
<text x="132.9" y="100.8">45</text>
<text x="19.1" y="105.3" transform="rotate(-90 19.1 105.3)">2</text>
<text x="81.7" y="107.9">10</text>
<text x="82.8" y="105.5">9</text>
<text x="82.8" y="103.1">8</text>
<text x="87.3" y="104.3">PPS</text>
<text x="87.3" y="106.7">GND_2</text>
<text x="112.8" y="106.7">RADIO_A_CLK_I</text>
<text x="114.2" y="104.3">RADIO_A_IQ[0]</text>
<text x="132.9" y="103.1">44</text>
<text x="132.9" y="105.5">43</text>
<text x="132.9" y="107.9">42</text>
<text x="81.9" y="110.3">11</text>
<text x="87.3" y="109.1">RADIO_CTRL[0]</text>
<text x="87.3" y="111.5">RADIO_CTRL[1]</text>
<text x="87.3" y="113.9">RADIO_CTRL[2]</text>
<text x="113.5" y="109.1">RADIO_A_MISO</text>
<text x="114.2" y="111.5">RADIO_A_IQ[3]</text>
<text x="116.1" y="113.9">VCC_CORE_3</text>
<text x="132.9" y="110.3">41</text>
<text x="132.9" y="112.7">40</text>
<text x="21.9" y="119.8" transform="rotate(-90 21.9 119.8)">1</text>
<text x="81.7" y="117.4">14</text>
<text x="81.7" y="119.8">15</text>
<text x="87.3" y="116.2">RADIO_CTRL[3]</text>
<text x="87.3" y="118.7">VCC_IO_1</text>
<text x="114.3" y="118.7">RADIO_B_IQ[2]</text>
<text x="122.6" y="116.2">GND_6</text>
<text x="132.9" y="115.1">39</text>
<text x="132.9" y="117.4">38</text>
<text x="132.9" y="119.8">37</text>
<text x="81.7" y="122.2">16</text>
<text x="81.7" y="124.6">17</text>
<text x="87.3" y="121">GND_3</text>
<text x="87.3" y="123.4">RADIO_CTRL[4]</text>
<text x="87.3" y="125.8">RADIO_CTRL[5]</text>
<text x="114.3" y="121">RADIO_B_IQ[4]</text>
<text x="114.3" y="123.4">RADIO_B_IQ[1]</text>
<text x="114.3" y="125.8">RADIO_B_IQ[0]</text>
<text x="132.9" y="122.2">36</text>
<text x="132.9" y="124.6">35</text>
<text x="12.9" y="128.4">C</text>
<text x="21.9" y="126.3" transform="rotate(-90 21.9 126.3)">2</text>
<text x="282.7" y="128.4">C</text>
<text x="88.8" y="144.9" transform="rotate(-90 88.8 144.9)">RADIO_B_CSN</text>
<text x="91.2" y="144.9" transform="rotate(-90 91.2 144.9)">RADIO_B_MOSI</text>
<text x="93.6" y="144.9" transform="rotate(-90 93.6 144.9)">SP_VALID</text>
<text x="96" y="144.9" transform="rotate(-90 96 144.9)">RADIO_B_SCK</text>
<text x="98.3" y="144.9" transform="rotate(-90 98.3 144.9)">RADIO_CTRL[6]</text>
<text x="100.7" y="144.9" transform="rotate(-90 100.7 144.9)">VCC_CORE_2</text>
<text x="103.1" y="144.9" transform="rotate(-90 103.1 144.9)">GND_4</text>
<text x="105.5" y="144.9" transform="rotate(-90 105.5 144.9)">GND_5</text>
<text x="107.9" y="144.9" transform="rotate(-90 107.9 144.9)">RADIO_CTRL[7]</text>
<text x="110.3" y="144.9" transform="rotate(-90 110.3 144.9)">RADIO_CTRL[8]</text>
<text x="112.6" y="144.9" transform="rotate(-90 112.6 144.9)">RADIO_CTRL[9]</text>
<text x="115.1" y="144.9" transform="rotate(-90 115.1 144.9)">RADIO_CTRL[10]</text>
<text x="117.4" y="144.9" transform="rotate(-90 117.4 144.9)">VCC_IO_2</text>
<text x="119.8" y="144.9" transform="rotate(-90 119.8 144.9)">RADIO_CTRL[11]</text>
<text x="122.2" y="144.9" transform="rotate(-90 122.2 144.9)">RADIO_B_IQ[3]</text>
<text x="124.6" y="144.9" transform="rotate(-90 124.6 144.9)">RADIO_B_MISO</text>
<text x="127" y="144.9" transform="rotate(-90 127 144.9)">RADIO_B_CLK_I</text>
<text x="181.9" y="147.5" transform="rotate(-90 181.9 147.5)">1</text>
<text x="92.4" y="150.5" transform="rotate(-90 92.4 150.5)">20</text>
<text x="97.2" y="150.5" transform="rotate(-90 97.2 150.5)">22</text>
<text x="99.5" y="150.5" transform="rotate(-90 99.5 150.5)">23</text>
<text x="101.9" y="150.5" transform="rotate(-90 101.9 150.5)">24</text>
<text x="104.3" y="150.5" transform="rotate(-90 104.3 150.5)">25</text>
<text x="106.7" y="150.5" transform="rotate(-90 106.7 150.5)">26</text>
<text x="109.1" y="150.5" transform="rotate(-90 109.1 150.5)">27</text>
<text x="113.9" y="150.5" transform="rotate(-90 113.9 150.5)">29</text>
<text x="116.2" y="150.5" transform="rotate(-90 116.2 150.5)">30</text>
<text x="118.6" y="150.4" transform="rotate(-90 118.6 150.4)">31</text>
<text x="121" y="150.5" transform="rotate(-90 121 150.5)">32</text>
<text x="181.9" y="159.5" transform="rotate(-90 181.9 159.5)">2</text>
<text x="12.8" y="173.8">D</text>
<text x="198.6" y="173.8">Title</text>
<text x="282.6" y="173.8">D</text>
<text x="198.6" y="181">Size</text>
<text x="199.8" y="184.5">A4</text>
<text x="210.5" y="181">Number</text>
<text x="258.3" y="181">Revision</text>
<text x="198.6" y="188.1">Date:</text>
<text x="198.6" y="190.5">File:</text>
<text x="209.3" y="190.5">C:\Users\..\main.SchDoc</text>
<text x="209.3" y="188.1">10/10/2022</text>
<text x="246.3" y="190.5">Drawn By:</text>
<text x="246.3" y="188.1">Sheet</text>
<text x="252.7" y="188.1">of</text>
<text x="44.7" y="194.1">1</text>
<text x="113.2" y="194.1">2</text>
<text x="181.9" y="194.1">3</text>
<text x="250.4" y="194.1">4</text>
</g>
<g font-size="2.2" fill="#800000">
<text x="95.6" y="23.2">+3V3_VCCIO</text>
<text x="115.3" y="22.9">+1V2_VCCCORE</text>
<text x="121.1" y="44.2">GND</text>
<text x="155.4" y="43.7">HOST_SPI_CSN</text>
<text x="155.6" y="46.8">HOST_SPI_MISO</text>
<text x="180.7" y="48">HOST_SPI_MISO</text>
<text x="180.7" y="44.9">HOST_SPI_CSN</text>
<text x="254.4" y="42.5">+3V3_VCCIO</text>
<text x="155.9" y="50.4">HOST_SPI_MOSI</text>
<text x="157.1" y="53.5">HOST_SPI_SCK</text>
<text x="180.7" y="51.6">HOST_SPI_MOSI</text>
<text x="140.4" y="54.2">GND</text>
<text x="157.5" y="59.2">GPS_PPS</text>
<text x="180.7" y="54.7">HOST_SPI_SCK</text>
<text x="180.7" y="60.4">GPS_PPS</text>
<text x="76.5" y="68">GND</text>
<text x="203.3" y="67.6">HOST_RESET_SX1302</text>
<text x="260.9" y="66.3">RESET_SX1302</text>
<text x="29.9" y="86.9">GND</text>
<text x="53.8" y="87.8">GND</text>
<text x="64.9" y="86.4">HOST_SPI_CSN</text>
<text x="64.9" y="88.8">HOST_SPI_MISO</text>
<text x="157.9" y="86.4">+3V3_VCCIO</text>
<text x="20.8" y="90.7">+1V2_VCCCORE</text>
<text x="64.9" y="91.2">HOST_SPI_MOSI</text>
<text x="65.9" y="93.6">HOST_SPI_SCK</text>
<text x="137.5" y="91.2">RADIO_A_IQ(2)</text>
<text x="137.5" y="93.6">RADIO_A_IQ(4)</text>
<text x="258.6" y="94.8">GND</text>
<text x="53.2" y="100.8">RESET_SX1302</text>
<text x="137.7" y="100.8">RADIO_A_IQ(1)</text>
<text x="44" y="105.5">GND</text>
<text x="66.1" y="103.1">GPS_PPS</text>
<text x="66.5" y="107.9">SX1302_CSD</text>
<text x="137.7" y="105.5">RADIO_A_CLK_I</text>
<text x="137.7" y="107.9">RADIO_A_MISO</text>
<text x="138" y="103.1">RADIO_A_IQ(0)</text>
<text x="156.9" y="105.5">GND</text>
<text x="168.3" y="107.7">+1V2_VCCCORE</text>
<text x="32.6" y="109.8">+3V3_VCCIO</text>
<text x="48.3" y="112.7">GND</text>
<text x="62.4" y="112.7">SX1302_RXTX_SW 12</text>
<text x="137.7" y="110.3">RADIO_A_IQ(3)</text>
<text x="161.9" y="112.4">GND</text>
<text x="26.5" y="115.8">GND</text>
<text x="61.9" y="115.1">RADIO_A_NRESET 13</text>
<text x="137.7" y="117.4">RADIO_B_IQ(2)</text>
<text x="137.7" y="119.8">RADIO_B_IQ(4)</text>
<text x="64.3" y="122.2">SX1302_PA_ON</text>
<text x="137.5" y="122.2">RADIO_B_IQ(1)</text>
<text x="137.7" y="124.6">RADIO_B_IQ(0)</text>
<text x="156.2" y="122.2">GND</text>
<text x="194.3" y="121.3">RADIO_A_IQ(0)</text>
<text x="194.3" y="123.7">RADIO_A_IQ(1)</text>
<text x="216.3" y="122.5">RADIO_A_IQ(0)</text>
<text x="216.3" y="124.8">RADIO_A_IQ(1)</text>
<text x="235.8" y="124.8">RADIO_B_IQ(1)</text>
<text x="235.8" y="122">RADIO_B_IQ(0)</text>
<text x="258.8" y="120.8">RADIO_B_IQ(0)</text>
<text x="259" y="123.7">RADIO_B_IQ(1)</text>
<text x="47.3" y="128.9">GND</text>
<text x="171.2" y="128.7">GND</text>
<text x="194.1" y="130.8">RADIO_A_IQ(4)</text>
<text x="194.3" y="126">RADIO_A_IQ(2)</text>
<text x="194.3" y="128.4">RADIO_A_IQ(3)</text>
<text x="216.3" y="132">RADIO_A_IQ(4)</text>
<text x="216.3" y="129.6">RADIO_A_IQ(3)</text>
<text x="216.3" y="127.3">RADIO_A_IQ(2)</text>
<text x="235.8" y="127.3">RADIO_B_IQ(2)</text>
<text x="235.8" y="132">RADIO_B_IQ(4)</text>
<text x="235.8" y="129.6">RADIO_B_IQ(3)</text>
<text x="259.2" y="126">RADIO_B_IQ(2)</text>
<text x="259.5" y="128.4">RADIO_B_IQ(3)</text>
<text x="259.7" y="130.8">RADIO_B_IQ(4)</text>
<text x="36.6" y="136.6">GND</text>
<text x="194.6" y="133.4">RADIO_A_MOSI</text>
<text x="194.6" y="135.8">RADIO_A_MISO</text>
<text x="216.3" y="134.6">RADIO_A_MOSI</text>
<text x="216.3" y="137">RADIO_A_MISO</text>
<text x="235.1" y="134.2">RADIO_B_MOSI</text>
<text x="235.2" y="136.6">RADIO_B_MISO</text>
<text x="258.1" y="135.3">RADIO_B_MISO</text>
<text x="258.1" y="133">RADIO_B_MOSI</text>
<text x="258.5" y="137.8">RADIO_B_SCK</text>
<text x="176.1" y="139.2">+3V3_VCCIO</text>
<text x="191.7" y="143.5">RADIO_A_NRESET</text>
<text x="194.6" y="138.5">RADIO_A_SCK</text>
<text x="194.8" y="140.8">RADIO_A_CSN</text>
<text x="216.3" y="139.7">RADIO_A_SCK</text>
<text x="216.3" y="142">RADIO_A_CSN</text>
<text x="236.3" y="138.9">RADIO_B_SCK</text>
<text x="236.3" y="141.3">RADIO_B_CSN</text>
<text x="258.8" y="140.1">RADIO_B_CSN</text>
<text x="193.6" y="147.5">RADIO_A_CLK_I</text>
<text x="216.3" y="144.4">RADIO_A_NRESET</text>
<text x="216.3" y="148.7">RADIO_A_CLK_I RADIO_B_CLK_I</text>
<text x="232.4" y="146.6">RADIO_B_NRESET</text>
<text x="256.2" y="145.4">RADIO_B_NRESET</text>
<text x="257.1" y="147.8">RADIO_B_CLK_I</text>
<text x="65.9" y="161.2">+1V2_VCCCORE</text>
<text x="101.3" y="161.6">GND</text>
<text x="168.1" y="161.6">SX1302_CSD</text>
<text x="191.7" y="159">SX1302_RXTX_SW</text>
<text x="192.2" y="156.1">SX1302_PA_ON</text>
<text x="216.3" y="160.2">SX1302_RXTX_SW</text>
<text x="216.3" y="157.3">SX1302_PA_ON</text>
<text x="87.6" y="166.4" transform="rotate(-90 87.6 166.4)">RADIO_B_CSN 18</text>
<text x="90" y="167.6" transform="rotate(-90 90 167.6)">RADIO_B_MOSI 19</text>
<text x="94.7" y="166.4" transform="rotate(-90 94.7 166.4)">RADIO_B_SCK 21</text>
<text x="121" y="167.6" transform="rotate(-90 121 167.6)">RADIO_B_IQ(3)</text>
<text x="123.4" y="167.3" transform="rotate(-90 123.4 167.3)">RADIO_B_MISO 33</text>
<text x="130.9" y="163.3">+3V3_VCCIO</text>
<text x="216.3" y="162.8">SX1302_CSD</text>
<text x="111.5" y="169.7" transform="rotate(-90 111.5 169.7)">RADIO_B_NRESET 28</text>
<text x="90.6" y="176.9">GND</text>
<text x="71.7" y="184.1">GND</text>
<text x="135" y="184.8">GND</text>
</g>
<g font-size="2.2" fill="#000080">
<text x="91.7" y="35.1">100nF, 16V</text>
<text x="104.1" y="32.7">C2</text>
<text x="125.1" y="35.1">100nF, 16V</text>
<text x="125.6" y="32.2">C1</text>
<text x="175.9" y="39.4">U_host</text>
<text x="175.9" y="41.7">host.SchDoc</text>
<text x="33.6" y="48.7">R1</text>
<text x="33.6" y="51.1">680R</text>
<text x="50.3" y="52">R3</text>
<text x="63.9" y="53.9">R4</text>
<text x="261.6" y="51.3">R2</text>
<text x="261.6" y="53.7">10R</text>
<text x="50.3" y="54.4">680R</text>
<text x="63.9" y="56.3">680R</text>
<text x="262.1" y="59">C3</text>
<text x="251.1" y="63.7">D1</text>
<text x="261.4" y="60.9">100nF, 16V</text>
<text x="25.7" y="69.9">LED1</text>
<text x="39.4" y="69.9">LED2</text>
<text x="68" y="71.1">LED3</text>
<text x="23.1" y="76.9">YELLOW</text>
<text x="38.4" y="72.6">GREEN</text>
<text x="68" y="73.5">BLUE</text>
<text x="255" y="76.2">R5</text>
<text x="131.7" y="78.5">IC1</text>
<text x="131.7" y="81.2">SX1302IMLTRT</text>
<text x="255.7" y="79.7">47k</text>
<text x="210.3" y="92.7">U_power</text>
<text x="210.3" y="95">power.SchDoc</text>
<text x="22.1" y="101.9">C6</text>
<text x="31" y="101.2">C4</text>
<text x="166.4" y="101.2">C5</text>
<text x="20.2" y="105">1uF</text>
<text x="29.3" y="104.8">100nF, 16V</text>
<text x="165.9" y="103.6">100nF, 16V</text>
<text x="163.3" y="119.6">100nF, 16V</text>
<text x="175.7" y="117.2">C7</text>
<text x="211.5" y="116.5">U_rf</text>
<text x="211.5" y="118.9">rf.SchDoc</text>
<text x="25" y="122.7">C9</text>
<text x="28.4" y="125.8">100nF, 16V</text>
<text x="41" y="122">C8</text>
<text x="23.1" y="126">1uF</text>
<text x="183.8" y="150.4">R6</text>
<text x="183.8" y="152.8">47k</text>
<text x="76.1" y="172.8">C10</text>
<text x="139.4" y="173.1">C11</text>
<text x="63.7" y="175.2">100nF, 16V</text>
<text x="127" y="175.5">100nF, 16V</text>
</g>
<g font-size="1.9" fill="#800000">
<text x="53.4" y="44.7">TX_ON</text>
<text x="58.2" y="42.5">RX_ON</text>
<text x="63.2" y="46.8">CONFIG_OK</text>
<text x="74.3" y="42.8">GND</text>
<text x="90" y="61.8" transform="rotate(-90 90 61.8)">RADIO_A_CSN</text>
<text x="92.4" y="62.3" transform="rotate(-90 92.4 62.3)">RADIO_A_MOSI</text>
<text x="97.2" y="61.3" transform="rotate(-90 97.2 61.3)">RADIO_A_SCK</text>
<text x="125.9" y="166.6" transform="rotate(-90 125.9 166.6)">RADIO_B_CLK_I 34</text>
</g>
<text font-size="1.7" fill="#800000" x="229.5" y="66.5">HOST_RESET_SX1302</text>
<g font-size="1.3" fill="#800000">
<text x="116.4" y="60.6" transform="rotate(-90 116.4 60.6)">SX_1302_GPIO6</text>
<text x="123.6" y="61.8" transform="rotate(-90 123.6 61.8)">SX_1302_GPIO7</text>
<text x="126" y="61.6" transform="rotate(-90 126 61.6)">SX_1302_GPIO8</text>
<text x="128.4" y="60.8" transform="rotate(-90 128.4 60.8)">SX_1302_GPIO9</text>
<text x="138" y="86.6">SX_1302_GPIO10</text>
<text x="138.4" y="89">SX_1302_GPIO11</text>
<text x="59.4" y="110.5">RADIO_CTRL_1</text>
<text x="62.4" y="124.8">SX_1302_PS_EN</text>
</g>
</svg>
